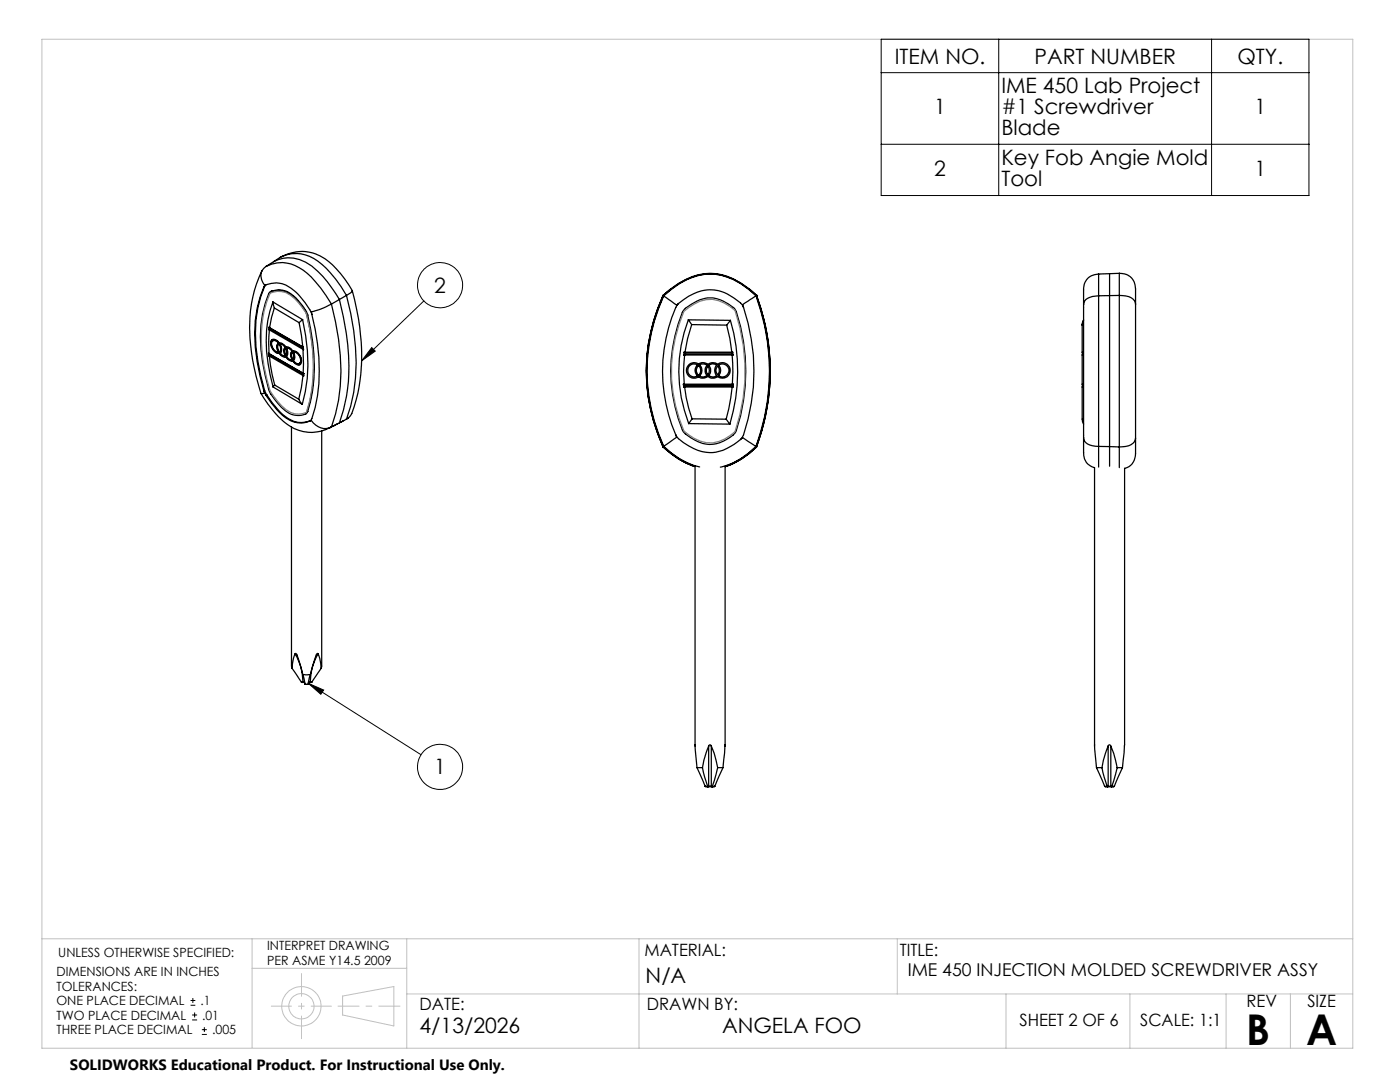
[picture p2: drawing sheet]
<svg xmlns="http://www.w3.org/2000/svg" width="279mm" height="216mm" viewBox="0 0 279 216" stroke-linecap="round" stroke-linejoin="round" font-family="sans-serif">
<g fill="none" stroke="#c0c0c0" stroke-width=".2">
<path d="M8.4 7.8h261.6v201.4h-261.6zM8.4 187.3h261.6M50.3 187.3v21.8M50.3 193.2h30.9M68.4 198.8l10.2-2v7.9l-10.2-2.2zM81.2 198.3h188.8M81.2 187.3v21.9M127.5 187.3v21.9M179.1 187.3v11M200.8 198.3v10.9M225.5 198.3v10.9M244.7 198.3v10.9"/>
<path d="M257.5 198.3v10.9"/>
<circle cx="60.2" cy="200.8" r="2.53"/>
<circle cx="60.2" cy="200.8" r="3.9"/>
</g>
<path d="M60.2 194.2v13.1" fill="none" stroke="#c0c0c0" stroke-width=".2" stroke-dasharray="15.2 1.3 1.3 1.3" stroke-dashoffset="10.6" stroke-linecap="butt"/>
<path d="M54.1 200.8h12.1" fill="none" stroke="#c0c0c0" stroke-width=".2" stroke-dasharray="15.2 1.3 1.3 1.3" stroke-dashoffset="11.1" stroke-linecap="butt"/>
<path d="M67.4 200.8h12.5" fill="none" stroke="#c0c0c0" stroke-width=".2" stroke-dasharray="15.2 1.3 1.3 1.3" stroke-dashoffset="10.9" stroke-linecap="butt"/>
<g fill="none" stroke="#000" stroke-width=".25">
<path d="M52.3 54a28.9 28.9 0 0 0-1.9 17.8l.7 3.3 1 3.4M52.7 57.2a25.6 25.6 0 0 0-1.4 15l1.4 5.8M52.8 57.1a25.5 25.5 0 0 0-1.3 15l1.3 5.8M52.8 57.1l-.1 .1M53 56.9l-.2 .2M53.1 56.8a5.7 5.7 0 0 1 6.4 2l.5 .5a9.7 9.7 0 0 1 2.2 3.4M53.1 56.8l-.4 .4M53.1 53.2a2.43 2.43 0 0 0-.3 3.7l.3-.1M53.1 53.2a7.1 7.1 0 0 1 8.2 1.3 25.9 25.9 0 0 1 4.8 6.2M54.2 58.1a4.5 4.5 0 0 1 4.9 1.4l1.8 2.3M54.2 58.1l-.1 .1M54.2 58.1l-.3 .1"/>
<path d="M54.6 52.2l-1.5 1M54.6 52.2a7.2 7.2 0 0 1 8.8 2 24.6 24.6 0 0 1 4.3 5.6M56 51.3a7.2 7.2 0 0 1 8.3 1.5 23.8 23.8 0 0 1 4.8 6.1M56 51.3l-1.4 .9M56.6 51a8.6 8.6 0 0 1 10.5 2.7 22.9 22.9 0 0 1 3.2 4.3M56.6 51l-.6 .3M67.7 59.8l-1.6 .9M67.7 59.8a45.5 45.5 0 0 1 1.4 19.3l-.6 2.7-.8 2.6M69.1 58.9l.9-.4 .3-.5a42.2 42.2 0 0 1 1.1 20.4l-.7 2.8a3.2 3.2 0 0 1-1.6 2.4M69.1 58.9a44 44 0 0 1 .9 22.1l-.9 2.6M69.1 58.9l-1.4 .9M132.3 58.9a35.8 35.8 0 0 0 0 30.3"/>
<path d="M132.3 58.9a14.4 14.4 0 0 1 9.4-4.4 12.4 12.4 0 0 1 7.8 3.1l1.5 1.3M132.3 58.9h.1M132.3 58.9l.1 .1M132.4 59h.1M132.4 59a35.3 35.3 0 0 0 0 30.1M132.4 59a14.5 14.5 0 0 1 9-4.4 13.3 13.3 0 0 1 9.5 4.4M132.5 59l2.5 1.9 .4-.3M132.5 59a35.4 35.4 0 0 0 0 30.1M132.5 59a13.9 13.9 0 0 1 9.2-4.3 13.3 13.3 0 0 1 9.2 4.3M133.9 57.6l-1.6 1.3M149.5 57.6l1.5 1.3M150.9 59l-2.7 1.8 .2 .5"/>
<path d="M150.9 59a43.5 43.5 0 0 1 0 30.1M150.9 59h.1M150.9 59a43.1 43.1 0 0 1 0 30.1M151 58.9a42.8 42.8 0 0 1 0 30.2M151 58.9a43.4 43.4 0 0 1 0 30.3M151 58.9h.1M151 58.9l-.1 .1M219.3 54.7a3.2 3.2 0 0 0-3 4v2.1M219.3 59v30.1M219.3 59a2.99 2.99 0 0 0-3 1.4v.4M219.3 54.7v4.3M221.4 59v30.1"/>
<path d="M221.4 59h-2.1M221.4 54.6v4.4M221.4 54.6l-2.2 .1M223.4 58.9v-4.3a3 3 0 0 1 3.2 3.7v2.4M223.4 58.9v30.3M223.4 58.9l.6 .1a2.43 2.43 0 0 1 2.6 1.5v.2M223.4 58.9l-2 .1M223.4 54.5l-2 .1M52.1 78.5a17.4 17.4 0 0 0 6.6 7 8.1 8.1 0 0 0 7.4-.3M52.7 78l.1 .5h-.7M52.7 78l.4 .8M52.8 77.9l.4 .9"/>
<path d="M52.8 77.9l-.1 .1M53.1 78.8a13.5 13.5 0 0 0 4.8 5.1 4.8 4.8 0 0 0 3.9 .1M53.2 78.8a12.6 12.6 0 0 0 4.8 5 4.4 4.4 0 0 0 3.9 .1M53.2 78.8h-.1M53.6 70.5l.2 .1M53.6 70.5l.1 .1M53.6 70.5v.5M53.6 65.8h.2M53.6 71h.2M53.7 65.3l.1 .2M53.7 70.6h.1M53.7 70.6l6.8 3.9"/>
<path d="M53.7 65.3l.1 .1M53.7 65.3l-.1 .5M53.8 65.8l-.2 2.7 .1 2.1M53.8 71l.5 3.8 .5 2M53.8 65.8l6.7 3.9M53.8 71l6.7 3.9M53.8 65.7v.1M53.8 65.7l-.2 .1M53.8 65.4v.1M53.8 65.4l6.6 3.8M53.8 70.6v.2M53.8 70.9v.1"/>
<path d="M53.8 70.8l-.2 .2M53.8 65.5l6.6 3.7M53.8 70.9l6.7 3.8M53.8 70.8v.1M53.9 65.7l6.6 3.8M53.9 65.4v.3M53.9 65.7h-.1M54.4 67.7a1.8 1.8 0 0 0 .7 2.5l.7 .2M54.5 60.3a24.5 24.5 0 0 0-.6 14.5l.6 2.4M54.5 60.3l.3 1.2M54.5 68v-.1a.95 .95 0 0 1 1.2 .5M54.5 60.3l5.9 3.5"/>
<path d="M54.5 77.2l5.8 3.5M54.8 61.5l-1 3.9M54.8 61.5l4.9 2.9M54.8 76.8l-.3 .4M54.8 76.8l4.8 2.9M55.6 68.5l-.2-.3a.65 .65 0 0 0-.9-.2 .65 .65 0 0 0-.3 .9l.4 .9 .5 .4 .5 .1M55.6 68.5a1.39 1.39 0 0 0 0 1.8M55.7 68.4a1.34 1.34 0 0 0 0 1.8M55.7 70.2l-.1 .1M55.7 68.4l-.1 .1M55.7 68.4a1.57 1.57 0 0 1 1.3 .9 1.39 1.39 0 0 1 1.4 .7 1.86 1.86 0 0 1 1.5 2.7 1.22 1.22 0 0 1-1.5-.7M55.7 68.4l-.5-.5a.74 .74 0 0 0-1-.1 .74 .74 0 0 0-.2 1 1.98 1.98 0 0 0 1.7 1.7"/>
<path d="M55.7 70.5a1.28 1.28 0 0 0 1.3 .7M55.7 68.7a1.07 1.07 0 0 1 0 1.5M55.7 68.7a1.17 1.17 0 0 0 0 1.5M55.8 68.6a1.07 1.07 0 0 1-.1 1.6M55.8 70.4a1.39 1.39 0 0 0 1.3 .8M55.8 68.6l-.1 .1M55.8 70.4l-.1 .1M55.9 68.7a1.07 1.07 0 0 1 1.1 .6M55.9 70.4a1.06 1.06 0 0 0 1 .6M55.9 68.7a1.39 1.39 0 0 1 0 1.7M55.9 68.7a1.15 1.15 0 0 1 1 .6M55.9 70.4h.1"/>
<path d="M56.9 69.3a1.47 1.47 0 0 0 0 1.7M57 69.3a1.28 1.28 0 0 0 0 1.6M57 70.9l-.1 .1M57 69.3h-.1M57 71.2a1.4 1.4 0 0 0 1.4 .8M57 69.5a.97 .97 0 0 1 0 1.4M57 69.5a1.19 1.19 0 0 0 0 1.4M57 69.5a1.19 1.19 0 0 1 0 1.4M57.1 71.2a1.52 1.52 0 0 0 1.4 .8M57.1 71.2h-.1M57.2 69.5a.97 .97 0 0 1 1.2 .5M57.2 69.5a1.32 1.32 0 0 1 0 1.6 1.16 1.16 0 0 0 1.1 .7"/>
<path d="M57.2 69.5a1.2 1.2 0 0 1 1.1 .6M58.3 70.1a1.37 1.37 0 0 0 0 1.7M58.4 70a1.43 1.43 0 0 0 0 1.8h-.1M58.4 70l-.1 .1M58.4 70.3a.93 .93 0 0 1 0 1.4M58.4 70.3a1.1 1.1 0 0 1 0 1.4M58.4 70.3a1.1 1.1 0 0 0 0 1.4M58.5 72l.8 .7h.6M58.5 72h-.1M58.6 70.2a1.4 1.4 0 0 1 1.5 1.4 .75 .75 0 0 1-.4 .9M58.6 70.2a1.54 1.54 0 0 1 1.1 2.4 1.01 1.01 0 0 1-1.1-.6 1.43 1.43 0 0 0 0-1.8zM59.6 79.7l.7 1"/>
<path d="M59.7 64.4l.7 4.8M60.4 63.8a32.9 32.9 0 0 1-.1 16.9M60.4 63.8l-.7 .6M60.4 69.3h.1M60.4 69.2l.1 .1M60.5 69.7v4.8M60.5 74.9l-.4 2.5-.5 2.3M60.5 69.7l.1 .1M60.5 74.9l.1 .1M60.5 69.3l.1 .5M60.5 74.5h.1M60.5 69.3h.1"/>
<path d="M60.5 69.5v.2M60.6 74.5v.5M60.6 74.8l-.1 .1M60.8 61.9l.4 1M60.8 61.9a8.4 8.4 0 0 0-4.2-3.8 4.8 4.8 0 0 0-2.7 .1l-.1 .2a20.9 20.9 0 0 0-1.7 11.2 48.3 48.3 0 0 0 1.6 8.4l.2 .4a10.9 10.9 0 0 0 4.5 4.4 2.95 2.95 0 0 0 2.7-.4l.1-.2M60.9 61.8l.5 1.1M60.9 61.8l-.1 .1M61.2 62.9a35 35 0 0 1 0 19.3M61.4 62.9a35.8 35.8 0 0 1 0 19.2M61.4 62.9h-.2M62.2 62.7a39.7 39.7 0 0 1 .7 18.6l-.7 2.2-.4 .5M66.1 60.7l-2.1 1-1.9 .5 .1 .5"/>
<path d="M66.1 60.7a46.3 46.3 0 0 1 1.5 19.2l-.6 2.7-.9 2.6M135.4 60.6l-.2 .2a31.4 31.4 0 0 0-.3 26M135.4 60.6a9.4 9.4 0 0 1 7.1-2.7l.9 .1a10.1 10.1 0 0 1 4.8 2.9l.2 .4M136.4 76.7l.2 .1M136.4 76.7h9.9M136.4 76.7l.1 .5M136.5 70.8h9.8M136.5 77.2h9.8M136.5 70.3l.2 .1M136.5 70.3v.5M136.5 70.3h9.7M136.6 76.8h9.6"/>
<path d="M136.6 76.8h.1M136.6 76.8v.3M136.6 77.1l-.1 .1M136.6 77.1h9.5M136.6 70.7h.1M136.6 70.7l-.1 .1M136.6 70.7v.1a25.2 25.2 0 0 0 0 6M136.6 77.1v.1a27 27 0 0 0 1.5 6.4M136.6 70.7h9.5M136.7 70.4l-.1 .3M136.7 70.4h9.4M136.8 61.5a7.7 7.7 0 0 1 5.5-2.1 8.1 8.1 0 0 1 4.4 2.4 36.8 36.8 0 0 1 0 24.6 7.2 7.2 0 0 1-6.5 2.1 10.2 10.2 0 0 1-3.7-2.2 29.8 29.8 0 0 1-.1-24.4z"/>
<path d="M137.4 63.8a28.6 28.6 0 0 0 0 20.7M137.4 63.8l.6 1M137.4 63.8l8.4 .1M137.5 72.7l1-.3 .9 .2a1.49 1.49 0 0 1 1.9 .1 1.56 1.56 0 0 1 1.9 0 1.55 1.55 0 0 1 2.1 .2 1.55 1.55 0 0 1 0 2.1 1.55 1.55 0 0 1-2.1 .1 1.62 1.62 0 0 1-1.9 0 1.56 1.56 0 0 1-1.9 .1 1.56 1.56 0 0 1-2.1-.3 1.56 1.56 0 0 1 .2-2.2zM137.7 72.9a1.26 1.26 0 0 1 1.5-.1 1.5 1.5 0 0 0 0 2.2 1.31 1.31 0 0 1-1.7-.3 1.31 1.31 0 0 1 .2-1.8zM138 64.8l-.8 2.7-.5 2.9M138 64.8l7 .1M139.2 73.2l.2-.2a1.28 1.28 0 0 1 0 1.9l-.4-.7v-.5zM139.6 72.8a1.26 1.26 0 0 1 1.5 .1 1.61 1.61 0 0 0 0 2 1.26 1.26 0 0 1-1.5 .1 1.58 1.58 0 0 0 0-2.2zM141.3 73.1a1.24 1.24 0 0 1 0 1.7 1.36 1.36 0 0 1 0-1.7zM141.5 72.9a1.15 1.15 0 0 1 1.5 0 1.59 1.59 0 0 0 0 2.1 1.27 1.27 0 0 1-1.5-.1 1.61 1.61 0 0 0 0-2zM143.2 73.1a1.33 1.33 0 0 1 0 1.7 1.23 1.23 0 0 1 0-1.7z"/>
<path d="M143.4 72.9a1.3 1.3 0 0 1 1.7 .1 1.3 1.3 0 0 1 0 1.8 1.3 1.3 0 0 1-1.7 .2 1.49 1.49 0 0 0 0-2.1zM145 64.9l.7 2.7 .3 2.8M145.8 63.9l-.8 1M145.8 63.9a36.5 36.5 0 0 1-.1 20.7M146.1 70.4v.3M146.1 70.7l.2 3.6-.1 2.5M146.1 77.1l-.6 4.4-.6 2.1M146.1 70.7l.2 .1M146.1 77.1h.1M146.1 77.1l.2 .1M146.2 76.8h.1M146.2 76.8l-.1 .3"/>
<path d="M146.2 70.3l-.1 .1M146.2 70.3l.1 .5M146.3 76.7l-.1 .1M146.3 76.7v.5M148.4 61.3a40.1 40.1 0 0 1 0 25.5l-.6 .9M216 70.8v5.9M216 64.9v5.4M216 77.2v6.4l.3 1M216 70.8h.1M216 70.3h.1M216 76.7h.1M216 77.2h.1"/>
<path d="M216 70.3v.5M216 76.7v.5M216.3 60.8v26.5M216.3 63.9l-.3 1M216.3 63.8l-.3 1.1M226.6 60.7v26.7M58.2 85.2v47.7l.1 .4M61.4 82.1l-.5 .5M61.4 82.1l-.2 .1M61.8 84l.3-.1a3.1 3.1 0 0 0 4 1.3M64.2 86v46.9l-.1 .4M66.1 85.2l-.1 .1"/>
<path d="M67.3 84.6l-.9 .5M67.7 84.4l-1.6 .8M68.6 83.9l-.7 .3M69.1 83.6l-1.4 .8M69.5 83.4l-.5 .3M132.3 89.2l1.4 1.1a14.3 14.3 0 0 0 5 2.8M132.3 89.2a16.3 16.3 0 0 0 6.4 3.9M132.3 89.1v.1M132.4 89.1a17.6 17.6 0 0 0 6.3 3.9M132.4 89.1l-.1 .1M132.5 89.1h-.1M132.5 89.1a14.8 14.8 0 0 0 7.1 4.1"/>
<path d="M134.9 86.8l.1 .4-2.5 1.9M134.9 86.8a9.4 9.4 0 0 0 5.2 3.3 8.2 8.2 0 0 0 7-1.9l.7-.5M137.4 84.5l8.3 .1M138.1 83.6l-.7 .9M138.1 83.6h6.8M138.7 93v55.6M144.7 93.1a14.3 14.3 0 0 0 6.3-3.9l-1.4 1.2a14.7 14.7 0 0 1-4.9 2.7zM144.9 83.6l.8 1M147.8 87.7l.4-.4 2.7 1.8M150.9 89.1h.1M150.9 89.1a13.6 13.6 0 0 1-7.1 4.1M150.9 89.1a15.3 15.3 0 0 1-6.2 4v55.8"/>
<path d="M150.9 89.1l.1 .1M151 89.1v.1M216.3 87.3v1.8a6.1 6.1 0 0 0 .5 3.2l.8 .7 .8 .3v55.3M216.3 87.3a1.82 1.82 0 0 0 1.7 1.6l1.3 .2M219.3 89.1h2.1M219.3 89.1v4.1M221.4 89.1v3.9M221.4 89.1l2 .1M223.4 89.2v4.1M226.6 87.4v2.2a3.8 3.8 0 0 1-1.3 3.5l-.9 .4v55.2l-.4 4.5M226.6 87.4a2.31 2.31 0 0 1-2.5 1.7l-.7 .1M58.3 133.3l1.8 2.8"/>
<path d="M58.9 130.5l.2-.1 .2 .3 1.1 3.9M58.9 130.5l-.3 .9-.3 1.9M58.9 130.5a10.9 10.9 0 0 1 1.6 5.6M60.1 136.1h.4M60.1 136.1l.4 .1M60.4 134.6h1.5M60.4 134.6l.5 1.9M60.5 136.2h.1M60.5 136.1l.3 .2M60.5 136.1v.1M60.9 136.5h.1M60.9 136.5h.6"/>
<path d="M61.5 136.5h.1M61.9 136.2l-.4 .1M61.9 136.1h.3M61.9 136.2h.1M61.9 136.1l-.4 .2M61.9 136.1v.1M61.9 134.6l-.4 1.9M62.2 136.1l-.3 .1M63.5 130.5l.3 .9 .3 1.9M63.5 130.5l-.2-.1-.2 .3-1.2 3.9M63.5 130.5a10.9 10.9 0 0 0-1.6 5.6M64.1 133.3l-1.9 2.8"/>
<path d="M138.7 148.7v-.1l.4 4.6M139.1 153.2h1.1M139.1 153.2l1.7 3.7M140.2 153.2l1 3.7M140.8 156.9h.4M140.8 156.9l.4 .1M141.2 156.9h.2M141.2 156.9v.1M141.2 156.9h.1M141.2 157h.1M141.3 157h.8M141.4 148.9l.2-.3 .4 .3"/>
<path d="M141.4 156.9h.6M141.4 148.9v8M141.4 148.9l-.9 2.8-.3 1.5M141.4 156.9l-.1 .1M142 148.9v8M142 148.9a15.9 15.9 0 0 1 1.2 4.3M142 156.9h.2M142 156.9l.1 .1M142.1 157h.1M142.2 156.9h.4M142.2 156.9v.1M142.2 156.9h.1"/>
<path d="M142.6 156.9l-.4 .1M143.2 153.2h1.1M143.2 153.2l-1 3.7M144.3 153.2l-1.7 3.7M144.7 148.9l-.4 4.3M144.7 148.7v.2M218.4 148.7v-.1l.4 4.6M218.8 153.2h1.1M218.8 153.2l1.7 3.7M219.9 153.2l1 3.7M220.5 156.9h.4M220.5 156.9l.4 .1"/>
<path d="M220.9 156.9h.3M220.9 156.9v.1M220.9 157h.2M220.9 156.9h.1M221.1 157h.7M221.2 148.9l.2-.3 .3 .3M221.2 156.9h.5M221.2 148.9v8M221.2 148.9l-1 2.8-.3 1.5M221.2 156.9l-.1 .1M221.7 148.9v8M221.7 148.9a15.9 15.9 0 0 1 1.3 4.3"/>
<path d="M221.7 156.9h.2M221.7 156.9l.1 .1M221.8 157h.1M221.9 156.9h.5M221.9 156.9v.1M221.9 156.9h.1M222.4 156.9l-.5 .1M223 153.2h1M223 153.2l-1.1 3.7M224 153.2l-1.6 3.7"/>
</g>
<path d="M53.9 58.5a4.3 4.3 0 0 1 4.9 1.1l2.3 2.9a35.2 35.2 0 0 1 0 19.8 4.1 4.1 0 0 1-4.9-1.3l-2.3-3a29.4 29.4 0 0 1-.7-17.8zM136.5 62.1a7.1 7.1 0 0 1 6.9-2.1l1.2 .5 2.1 1.4a37.5 37.5 0 0 1 0 24.2 6.7 6.7 0 0 1-8.1 1.4l-2.1-1.5a29.7 29.7 0 0 1 0-23.9z" fill="none" stroke="#808080" stroke-width=".25"/>
<g fill="none" stroke="#000" stroke-width=".2">
<path d="M175.9 7.8h85.3v31.2h-85.3zM175.9 14.5h85.3M199.3 7.8v31.2M241.8 7.8v31.2M175.9 28.8h85.3M74.2 69.4l.7 .7-2.7 1.9zM84.6 60l-12.4 12M61.5 136.3l22.5 14.3M61.5 136.3l3.1 1.4-.6 .8zM38 199.6h1M38.5 199.1v1M38 200.6h1"/>
<path d="M38.3 203.5h1M38.3 202.5h1M38.8 202v1M40.3 206.4h1M40.3 205.5h1M40.8 205v.9"/>
<circle cx="87.8" cy="56.9" r="4.5"/>
<circle cx="87.8" cy="153" r="4.5"/>
</g>
<path d="M74.2 69.4l.7 .7-2.7 1.9zM61.5 136.3l3.1 1.4-.6 .8z" fill="#000"/>
<g font-size="8.5">
<text x="248.7" y="208.4">B</text>
<text x="260.7" y="208.4">A</text>
</g>
<g font-size="4.2">
<text x="178.6" y="12.7">ITEM NO.</text>
<text x="206.5" y="12.7">PART NUMBER</text>
<text x="247" y="12.7">QTY.</text>
<text x="186.4" y="22.8">1</text>
<text x="199.8" y="18.7">IME 450 Lab Project</text>
<text x="199.8" y="22.8">#1 Screwdriver</text>
<text x="250.4" y="22.8">1</text>
<text x="199.8" y="26.9">Blade</text>
<text x="186.4" y="35">2</text>
<text x="199.8" y="33">Key Fob Angie Mold</text>
<text x="250.4" y="35">1</text>
<text x="199.8" y="37.1">Tool</text>
<text x="86.7" y="58.4">2</text>
<text x="86.7" y="154.5">1</text>
<text x="128.9" y="196.2">N/A</text>
<text x="83.7" y="206.2">4/13/2026</text>
<text x="144.1" y="206.2">ANGELA FOO</text>
</g>
<text font-size="3.5" x="181.1" y="194.8">IME 450 INJECTION MOLDED SCREWDRIVER ASSY</text>
<g font-size="3.4">
<text x="128.6" y="190.8">MATERIAL:</text>
<text x="179.6" y="190.8">TITLE:</text>
<text x="83.7" y="201.6">DATE:</text>
<text x="129.1" y="201.6">DRAWN BY:</text>
<text x="248.8" y="201">REV</text>
<text x="260.9" y="201">SIZE</text>
<text x="203.4" y="204.6">SHEET 2 OF 6</text>
<text x="227.6" y="204.6">SCALE: 1:1</text>
</g>
<text font-size="3" x="14" y="213.5">SOLIDWORKS Educational Product. For Instructional Use Only.</text>
<g font-size="2.5">
<text x="11.6" y="190.9">UNLESS OTHERWISE SPECIFIED:</text>
<text x="53.3" y="189.6">INTERPRET DRAWING</text>
<text x="11.3" y="194.8">DIMENSIONS ARE IN INCHES</text>
<text x="11.3" y="197.7">TOLERANCES:</text>
<text x="53.3" y="192.5">PER ASME Y14.5 2009</text>
<text x="11.3" y="200.6">ONE PLACE DECIMAL</text>
<text x="11.3" y="203.5">TWO PLACE DECIMAL</text>
<text x="40" y="200.6">.1</text>
<text x="40.3" y="203.5">.01</text>
<text x="11.3" y="206.4">THREE PLACE DECIMAL</text>
<text x="42.3" y="206.4">.005</text>
</g>
</svg>
